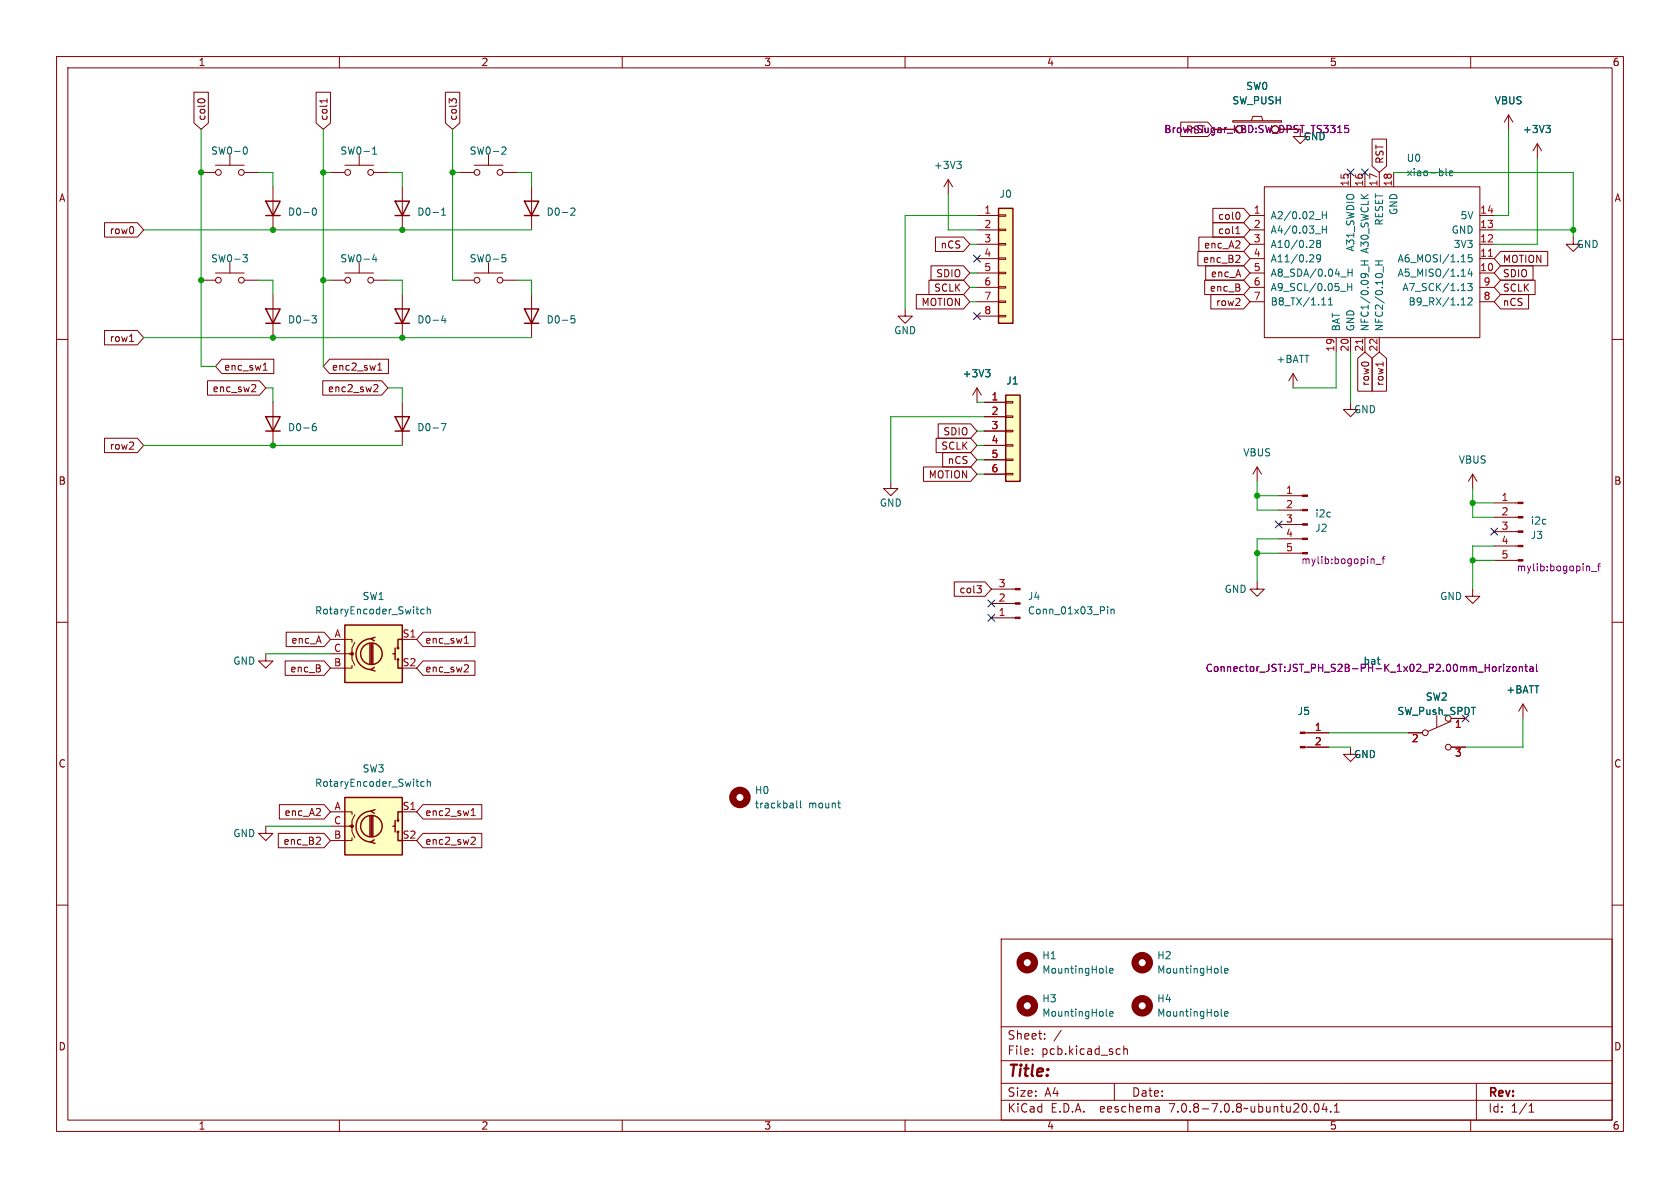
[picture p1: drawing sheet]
<svg xmlns="http://www.w3.org/2000/svg" width="297mm" height="210mm" viewBox="0 0 297 210" stroke-linecap="round" stroke-linejoin="round" font-family="sans-serif">
<g fill="none" stroke="#840000" stroke-width=".18">
<path d="M10 10h277v190h-277zM12 12h273v186h-273zM34.3 16.3h2.5v5.4l-1.2 1.2-1.3-1.2zM35 17.6l.4-.1 .8 .1M55.9 16.3h2.5v5.4l-1.3 1.2-1.2-1.2zM57.8 17.5v.7M57.8 17.8h-1.2l.1 .1M60 10v2M78.7 16.3h2.6v5.4l-1.3 1.2-1.3-1.2zM79.9 17.9l-.5-.4v.7M79.9 17.7l.2-.2h.3l.3 .2M110 10v2"/>
<path d="M160 10v2M210 10v2M260 10v2M18.5 39.4h5.8l1.1 1.2-1.1 1.3h-5.8zM35.6 30.5h2.5M38.1 29.2h5.1M40.6 27.4v1.8M43.2 30.5h2.5M48.3 33v7.6M58.4 30.5h2.6M61 29.2h5M63.5 27.4v1.8"/>
<path d="M66 30.5h2.6M71.1 33v7.6M81.3 30.5h2.5M83.8 29.2h5.1M86.4 27.4v1.8M88.9 30.5h2.5M94 33v7.6M167.6 31.8l-.7 1.2M167.6 31.8v2.5M167.6 31.8l.8 1.2M172.7 38.1h3.8M176.5 38h1.3v.2h-1.3z"/>
<path d="M208.7 21.6h4.8l1.1 1.3-1.1 1.2h-4.8zM214.4 39.4h5.5l1.1 1.2-1.1 1.3h-5.5zM214.4 36.8h5.5l1.1 1.3-1.1 1.3h-5.5zM214.6 22.9h3.8M217.9 21.3h8.7v.3h-8.7zM219 37.6l.2 .4-.2 .7M221 38.1h2.5M221.2 21.3l.3-.7h1.5l.3 .7M223.5 33h38.1v26.7h-38.1zM226.1 22.9h3.8v1.2h1.2l-1.2 1.3-1.3-1.3h1.3M238.8 30.5v2.5M241.3 30.5v2.5"/>
<path d="M242.6 24.6h2.5v4.8l-1.3 1.1-1.2-1.1zM243.8 30.5v2.5M246.4 30.5v2.5M261.6 38.1h2.6M266.7 20.3l-.8 1.3M266.7 20.3v2.6M266.7 20.3l.8 1.3M271.8 25.4l-.8 1.3M271.8 25.4v2.5M271.8 25.4l.7 1.3M10 60h2M18.5 58.4h5.8l1.1 1.3-1.1 1.3h-5.8z"/>
<path d="M35.6 49.5h2.5M38.1 48.3h5.1M40.6 46.5v1.8M43.2 49.5h2.5M48.3 52.1v7.6M58.4 49.5h2.6M61 48.3h5M63.5 46.5v1.8M66 49.5h2.6M71.1 52.1v7.6M81.3 49.5h2.5M83.8 48.3h5.1"/>
<path d="M86.4 46.5v1.8M88.9 49.5h2.5M94 52.1v7.6M160 54.6v1.3h1.3l-1.3 1.3-1.3-1.3h1.3M162 52.1h8.3l1.1 1.2-1.1 1.3h-8.3zM164.2 49.5h6.1l1.1 1.3-1.1 1.3h-6.1zM164.6 47h5.7l1.1 1.3-1.1 1.2h-5.7zM165.4 41.9h4.9l1.1 1.3-1.1 1.3h-4.9zM172.7 48.3h3.8M172.7 40.6h3.8M172.7 43.2h3.8M172.7 45.7h3.8"/>
<path d="M172.7 50.8h3.8M172.7 53.3h3.8M172.7 55.9h3.8M176.5 55.8h1.3v.2h-1.3zM176.5 53.2h1.3v.3h-1.3zM176.5 50.7h1.3v.2h-1.3zM176.5 48.1h1.3v.3h-1.3zM176.5 45.6h1.3v.2h-1.3zM176.5 43.1h1.3v.2h-1.3zM176.5 40.5h1.3v.3h-1.3zM211.8 44.4h8.1l1.1 1.3-1.1 1.3h-8.1zM211.9 41.9h8l1.1 1.3-1.1 1.3h-8z"/>
<path d="M213 49.5h6.9l1.1 1.3-1.1 1.3h-6.9zM213.2 47h6.7l1.1 1.3-1.1 1.2h-6.7zM214.1 52.1h5.8l1.1 1.2-1.1 1.3h-5.8zM218.5 41.3h.7M218.7 40.2l.1-.2v1.3M219.1 45.2l.1 .2-.1 .3-.7 .7h.8M221 48.3h2.5M221 40.6h2.5M221 43.2h2.5M221 45.7h2.5M221 50.8h2.5M221 53.3h2.5"/>
<path d="M236.2 59.7v2.5M238.8 59.7v2.5M241.3 59.7v2.5M243.8 59.7v2.5M261.6 48.3h2.6M261.6 40.6h2.6M261.6 43.2h2.6M261.6 45.7h2.6M261.6 50.8h2.6M261.6 53.3h2.6M265.3 49.5h6.1v2.6h-6.1l-1.1-1.3zM265.3 52.1h4.9v2.5h-4.9l-1.1-1.3z"/>
<path d="M265.3 47h5.7v2.5h-5.7l-1.1-1.2zM265.3 44.4h8.3v2.6h-8.3l-1.1-1.3zM278.1 41.9v1.3h1.3l-1.3 1.3-1.2-1.3h1.2M285 60h2M18.5 77.5h5.8l1.1 1.2-1.1 1.3h-5.8zM22.9 60.4h.7M36.7 67.3h9.2l1.1 1.3-1.1 1.3h-9.2zM39.2 63.5h9.2v2.5h-9.2l-1.1-1.2zM45 68l.2 .2v.3l-.8 .8h.8M46.5 65.4h.7M46.8 64.4l.1-.2v1.2M48.3 71.1v7.6"/>
<path d="M57.1 67.3h10.4l1.1 1.3-1.1 1.3h-10.4zM58.3 63.5h10.4v2.5h-10.4l-1.2-1.2zM66.3 68h.4l.1 .3-.8 1h.8M66.8 65.4h.7M66.8 64.5l.3-.3v1.2M71.1 71.1v7.6M165.5 77.5h6.1l1.1 1.2-1.1 1.3h-6.1zM165.9 74.9h5.7l1.1 1.3-1.1 1.3h-5.7zM172.7 68.6l-.7 1.3M172.7 68.6v2.5M172.7 68.6l.8 1.3M174 71.1h3.8"/>
<path d="M174 73.7h3.8M174 76.2h3.8M174 78.7h3.8M177.8 78.6h1.3v.3h-1.3zM177.8 76.1h1.3v.2h-1.3zM177.8 73.5h1.3v.3h-1.3zM177.8 71h1.3v.2h-1.3zM228.6 66l-.8 1.3M228.6 66v2.6M228.6 66l.8 1.3M238.8 71.1v1.3h1.2l-1.2 1.3-1.3-1.3h1.3M240 63.3l1.3-1.1 1.3 1.1v5.9h-2.6z"/>
<path d="M242.6 63.3l1.2-1.1 1.3 1.1v5.9h-2.5zM244.5 64v.7M157.5 85.1v1.3h1.2l-1.2 1.2-1.3-1.2h1.3M163.3 82.5h8.3l1.1 1.3-1.1 1.3h-8.3zM166.6 80h5l1.1 1.3-1.1 1.3h-5zM174 81.3h3.8M174 83.8h3.8M177.8 83.7h1.3v.2h-1.3zM177.8 81.2h1.3v.2h-1.3zM222.2 82.6l-.7 1.2M222.2 82.6v2.5M222.2 82.6l.8 1.2"/>
<path d="M226.1 97.8h4.2M226.1 95.3h4.2M226.1 92.7h4.2M226.1 90.2h4.2M226.1 87.6h4.2M260.3 83.8l-.7 1.3M260.3 83.8v2.6M260.3 83.8l.8 1.3M264.2 99.1h4.2M264.2 96.5h4.2M264.2 94h4.2M264.2 91.4h4.2"/>
<path d="M264.2 88.9h4.2M10 110h2M47 115.6v1.2h1.3l-1.3 1.3-1.3-1.3h1.3M50.4 116.8h6.9l1.1 1.3-1.1 1.3h-6.9zM50.6 111.8h6.7l1.1 1.2-1.1 1.3h-6.7zM58.4 113h3.8v.5M58.4 115.6h3.8v1l.5 1M62.2 117.6v.5h-3.8M62.7 113.5l-.5 1.1v1h-.5M71.1 113h2.6M74.8 116.8h9.2v2.6h-9.2l-1.1-1.3zM74.8 111.8h9.2v2.5h-9.2l-1.1-1.3z"/>
<path d="M82.1 113.7h.7M82.3 112.6l.1-.2v1.3M82.6 117.5l.2 .3-.1 .3-.7 .7h.8M168.7 102.9h5.4l1.2 1.2-1.2 1.3h-5.4zM172.7 103.5h.8l-.4 .5M173.2 104l.3 .3v.3l-.3 .2M175.3 104.1h4.2M175.3 106.7h4.2M175.3 109.2h4.2M222.2 102.9v1.2h1.3l-1.3 1.3-1.2-1.3h1.2M260.3 104.1v1.3h1.3l-1.3 1.3-1.2-1.3h1.2M285 110h2"/>
<path d="M230.7 132.1h4.2M230.7 129.5h4.2M238.8 132.1v1.3h1.2l-1.2 1.2-1.3-1.2h1.3M248.9 129.5h2.6M254 126.5v2M256.5 132.1h2.6M256.5 127.5l-4 1.8M269.2 124.5l-.7 1.2M269.2 124.5v2.5M269.2 124.5l.8 1.2M10 160h2M47 146.1v1.2h1.3l-1.3 1.3-1.3-1.3h1.3"/>
<path d="M49.2 147.3h8.1l1.1 1.3-1.1 1.3h-8.1zM49.4 142.2h7.9l1.1 1.3-1.1 1.3h-7.9zM56.5 148.1l.1 .1v.3l-.7 .8h.7M58.4 143.5h3.8v.5M58.4 146.1h3.8v1l.5 1M62.2 148.1v.5h-3.8M62.7 144l-.5 1v1.1h-.5M71.1 143.5h2.6M74.8 147.3h10.4v2.6h-10.4l-1.1-1.3zM74.8 142.2h10.4v2.6h-10.4l-1.1-1.3zM83.3 144.2h.7M83.3 143.3l.4-.4v1.3"/>
<path d="M83.5 148l.4 .1 .1 .3-.8 .9h.8M285 160h2M177 166h108v32h-108zM60 198v2M110 198v2M160 198v2M177 194.5h108M177 191.5h108M177 187.5h108M177 181.5h108M182.5 186.3v.1M182.5 185.5v.1"/>
<path d="M184.7 183.6v.1M184.7 182.8v.1M187.6 182.1l-1.3 2M197 191.5v3M197.9 185.4l.1 .1M198 186.3l-.1 .1M198.7 184.9v1.5M198.7 185.5l.2-.1 .3 .1 .1 .9M204.9 195.7l.1 .9M205 196.5l-.2 .1M205 196h-.2M210 198v2"/>
<path d="M232.5 195.2l.2-.1a.81 .81 0 0 1 .6 .6 .81 .81 0 0 1-.3 .8l-.2 .1a.81 .81 0 0 1-.3-1.4zM234.1 195l-.4 1.1h1M234.5 195.6v1M235.2 196.5v.1M235.9 196.6h.8M235.9 195.5l.4-.4v1.5M260 198v2M261 191.5v6.5M270.3 196.6h.9M270.3 195.5l.4-.4v1.5"/>
<circle cx="38.6" cy="30.5" r=".51"/>
<circle cx="42.7" cy="30.5" r=".51"/>
<circle cx="61.5" cy="30.5" r=".51"/>
<circle cx="65.5" cy="30.5" r=".51"/>
<circle cx="84.3" cy="30.5" r=".51"/>
<circle cx="88.4" cy="30.5" r=".51"/>
<circle cx="38.6" cy="49.5" r=".51"/>
<circle cx="42.7" cy="49.5" r=".51"/>
<circle cx="61.5" cy="49.5" r=".51"/>
<circle cx="65.5" cy="49.5" r=".51"/>
<circle cx="84.3" cy="49.5" r=".51"/>
<circle cx="88.4" cy="49.5" r=".51"/>
<circle cx="252" cy="129.5" r=".51"/>
<circle cx="256" cy="127" r=".51"/>
<circle cx="256" cy="132.1" r=".51"/>
</g>
<g fill="none" stroke="#840000" stroke-width=".25">
<path d="M47 35.6h2.5l-1.2 2.5zM47 38.1h2.5M69.8 35.6h2.6l-1.3 2.5zM69.8 38.1h2.6M92.7 35.6h2.5l-1.2 2.5zM92.7 38.1h2.5M176.5 36.8h2.6v20.4h-2.6zM47 54.6h2.5l-1.2 2.6zM47 57.2h2.5M69.8 54.6h2.6l-1.3 2.6zM69.8 57.2h2.6M92.7 54.6h2.5l-1.2 2.6z"/>
<path d="M92.7 57.2h2.5M47 73.7h2.5l-1.2 2.5zM47 76.2h2.5M69.8 73.7h2.6l-1.3 2.5zM69.8 76.2h2.6M177.8 69.9h2.5v15.2h-2.5zM61 110.5h10.1v10.2h-10.1zM65.4 113.8v3.5M65.7 112.9a2.73 2.73 0 0 0-2.8 2.7 2.73 2.73 0 0 0 2.8 2.8M65.7 113.8v3.5M65.9 113.8v3.5M66.2 118l-.7 .4 .8 .2"/>
<path d="M66.3 112.6l-.8 .3 .7 .4M69.5 115.6h.3M69.8 114.6v2M70.4 116.6v1.5h.7M71.1 113h-.7v1.6M61 141h10.1v10.1h-10.1zM65.4 144.3v3.5M65.7 143.4a2.73 2.73 0 0 0-2.8 2.7 2.73 2.73 0 0 0 2.8 2.7M65.7 144.3v3.5M65.9 144.3v3.5M66.2 148.5l-.7 .3 .8 .3M66.3 143.1l-.8 .3 .7 .4"/>
<path d="M69.5 146.1h.3M69.8 145v2.1M70.4 147.1v1.5h.7M71.1 143.5h-.7v1.5"/>
<circle cx="65.7" cy="115.6" r="1.9"/>
<circle cx="70.4" cy="114.6" r=".13"/>
<circle cx="70.4" cy="116.6" r=".13"/>
<circle cx="65.7" cy="146.1" r="1.9"/>
<circle cx="70.4" cy="147.1" r=".13"/>
<circle cx="70.4" cy="145" r=".13"/>
</g>
<g fill="none" stroke="#006464" stroke-width=".18">
<path d="M43.1 26.1l.2-.1a.68 .68 0 0 1 .4 .6 .68 .68 0 0 1-.4 .6l-.2-.1M55.3 36.9l.2-.1a.68 .68 0 0 1 .4 .6 .68 .68 0 0 1-.4 .6l-.2-.1-.1-.3zM65.9 26.3l.3-.3v1.2M65.9 27.2h.7M78.1 38h.7M78.1 37.1l.3-.3v1.2M88.8 26h.4l.2 .3-.7 .9h.7M100.9 36.9l.5-.1 .3 .3-.8 .9h.8M169.2 28.5h.7l-.4 .5M169.7 29l.2 .2v.3l-.2 .3M232.5 38.8h1M233.8 37.4v1.3"/>
<path d="M233.8 39.9v1.3M233.8 38h.7M234.5 37.4v1.3M234.5 39.9v1.3M255.6 29.8v1.1l.2 .2M256.2 30.6l.6-.1v-.2l-.4-.1-.2 .2 .1 .6h.5M273.3 22.2h.8l-.4 .5M273.8 22.7l.3 .2v.3l-.3 .2M42.9 45h.8l-.4 .5 .4 .1v.5l-.2 .2h-.4M55.1 55.8h.8l-.4 .5 .4 .1v.6l-.2 .1-.6-.1M66.2 45l-.3 .9h.7M66.5 45.5v.8"/>
<path d="M78.4 55.8l-.3 .9h.8M78.7 56.2v.9M88.8 45h.6M88.8 45.6l.4-.1 .2 .3-.1 .4h-.5M101.6 55.8h-.6l-.1 .6 .2-.1 .4 .1 .2 .2-.1 .4-.2 .1-.5-.1M232.1 45.1l.2 .2-.1 .3-.7 .7h.8M232.1 42.6l.2 .1-.1 .3-.7 .8h.8M232.5 41.3h1M233 43l-.3 .3 .1 .3 .2 .2 .3-.1 .2-.2v-.2l-.3-.3M233 43l-.3-.2 .3-.3h.2l.3 .2-.3 .3M233 43h.2M233.5 45.6l-.3 .2h-.3l-.2-.2 .2-.5 .3-.1 .2 .2a.84 .84 0 0 1-.3 1.1h-.2"/>
<path d="M233.6 53.9h.8M233.8 40.6h.7M234.9 53.9h.7M234.9 53l.3-.4v1.3M237 51.5h.9M237 49h1M238.2 50.1v1.3M238.2 50.7h.8M238.3 47.6v1.2M238.3 48.2h.7M239 50.1v1.3M239 47.6v1.2"/>
<path d="M240.6 46.8h1.3M240.6 46.1h1.3M241.2 46.1v.7M242 47.1v1M243.1 46.8h1.3M243.1 46.1h1.3M243.8 46.1v.7M244.5 47.1v1M258.3 53.9h.8M259.5 50.1h.8l-.5 .5 .4 .1v.6l-.2 .1-.5-.1M259.5 52.8l.5-.2 .3 .4-.8 .9h.8M259.8 47.5l-.3 .9h.8"/>
<path d="M260.1 48v.8M260.2 45h-.6l-.1 .6 .2-.1 .4 .1 .2 .2-.1 .4-.2 .1-.5-.1M55.8 74.9h-.4a.86 .86 0 0 0 0 1.2l.5-.1v-.4l-.2-.2h-.4l-.1 .2M78 74.9h.9l-.6 1.2M174.2 65.3h.8l-.4 .5M174.8 65.8l.2 .3v.3l-.2 .2M75 107.7h-.4l-.2 .2 .1 .6h.5M75.5 107.8l.2-.1h.3l.1 .8M75.5 107.3v1.2M195.8 107.3v.1M195.8 107.7v.8M196.4 107.7v.8"/>
<path d="M196.4 107.8l.2-.1h.3l.1 .8M75 138.2h-.4l-.2 .2 .1 .5h.5M75.5 137.7v1.3M75.5 138.3l.2-.1h.3l.1 .8M140.8 141.5v1.1l.2 .2M141.5 141.5v1.1l.2 .2M148.1 142h.5M148.3 142.8h.3M195.6 179.5l.2 .1M195.6 171.8l.2 .2M196.2 179.2l.6-.1-.1-.2-.3-.1-.2 .2v.6h.5M196.2 171.6l.6-.1-.1-.3h-.3l-.2 .2v.6h.5"/>
<path d="M215.9 179.5l.2 .1M215.9 171.8l.2 .2M216.5 179.2l.6-.1-.1-.2-.3-.1-.2 .2 .1 .6h.4M216.5 171.6l.6-.1-.1-.3h-.3l-.2 .2 .1 .6h.4"/>
</g>
<g fill="#ffffc2" stroke="#ffffc2" stroke-width=".18">
<path d="M176.5 36.8h2.6v20.4h-2.6z"/>
<path d="M177.8 69.9h2.5v15.2h-2.5z"/>
<path d="M61 110.5h10.1v10.2h-10.1z"/>
<path d="M61 141h10.1v10.1h-10.1z"/>
</g>
<path d="M240.9 60v.7M263.1 45.3h.8" fill="none" stroke="#a90000" stroke-width=".18"/>
<g fill="none" stroke="#840084" stroke-width=".18">
<path d="M236.5 23.4h.7M236.7 22.4l.2-.2v1.2M238.4 22.2h-.6l-.1 .6 .2-.1h.4l.1 .2v.4l-.2 .1-.5-.1M242.9 98.9v.7M243.2 99.8h1M244.3 98.8h.5M244.8 98.4l-.3 .2v1M282.9 99.6l-.3 .2v1.1M264.3 117.8l.2 .3v.3l-.2 .3M265 117.8v.9M265.4 117.8l-.4 .3M265.8 117.4v.1"/>
<path d="M265.8 117.8v.9M266.3 117.8h.7l-.7 .9h.7M267.5 117.9l.3-.1 .3 .3v.3l-.3 .3-.3-.1-.1-.2zM268.6 118l.2-.2 .3 .1v.8M268.6 117.8v.9M269.6 117.8h.5M269.8 117.4v1.1l.3 .2M270.5 117.9h.5v.8M271 118.1l-.4 .1-.2 .2 .2 .3 .4-.1M271.6 117.4v1.1l.2 .2M281 100.1v.8M281.3 101h1"/>
<path d="M282.4 100.1h.5"/>
</g>
<g fill="#840000" stroke="#840000" stroke-width=".18">
<path d="M268.4 98.9h.8v.3h-.8z"/>
<path d="M268.4 96.4h.8v.2h-.8z"/>
<path d="M268.4 93.9h.8v.2h-.8z"/>
<path d="M268.4 91.3h.8v.3h-.8z"/>
<path d="M268.4 88.8h.8v.2h-.8z"/>
<path d="M230.3 97.7h.8v.2h-.8z"/>
<path d="M230.3 95.1h.8v.3h-.8z"/>
<path d="M230.3 92.6h.8v.2h-.8z"/>
<path d="M230.3 90h.8v.3h-.8z"/>
<path d="M230.3 87.5h.8v.3h-.8z"/>
<path d="M179.5 104h.8v.3h-.8z"/>
<path d="M179.5 106.6h.8v.2h-.8z"/>
<path d="M179.5 109.1h.8v.2h-.8z"/>
<path d="M229.9 132h.8v.2h-.8z"/>
<path d="M229.9 129.4h.8v.3h-.8z"/>
<circle cx="62.2" cy="115.6" r=".25"/>
<circle cx="62.2" cy="146" r=".25"/>
</g>
<g fill="none" stroke="#840000" stroke-width="1.3">
<circle cx="130.8" cy="141" r="1.27"/>
<circle cx="181.6" cy="177.8" r="1.27"/>
<circle cx="181.6" cy="170.2" r="1.27"/>
<circle cx="201.9" cy="170.2" r="1.27"/>
<circle cx="201.9" cy="177.8" r="1.27"/>
</g>
<g fill="none" stroke="#009600" stroke-width=".18">
<path d="M35.6 22.9v41.9h2.5M45.7 30.5h2.6v2.5M57.1 30.5h1.3M57.1 22.9v41.9M68.6 30.5h2.5v2.5M80 22.9v26.6h1.3M80 30.5h1.3M91.4 30.5h2.6v2.5M167.6 34.3v6.3h5.1M172.7 38.1h-12.7v16.5M246.4 30.5h31.7v11.4M266.7 22.9v15.2h-2.5"/>
<path d="M271.8 27.9v15.3h-7.6M25.4 40.6h68.6M25.4 59.7h68.6M45.7 49.5h2.6v2.6M57.1 49.5h1.3M68.6 49.5h2.5v2.6M91.4 49.5h2.6v2.6M171.4 50.8h1.3M171.4 53.3h1.3M171.4 48.3h1.3M171.4 43.2h1.3M264.2 40.6h13.9"/>
<path d="M25.4 78.7h45.7M47 68.6h1.3v2.5M68.6 68.6h2.5v2.5M172.7 78.7h1.3M172.7 76.2h1.3M172.7 71.1h1.3M174 73.7h-16.5v11.4M236.2 62.2v6.4h-7.6M238.8 62.2v8.9M172.7 83.8h1.3M172.7 81.3h1.3M222.2 87.6h3.9"/>
<path d="M222.2 85.1v5.1h3.9M222.2 97.8h3.9M226.1 95.3h-3.9v7.6M260.3 86.4v5h3.9M260.3 88.9h3.9M260.3 99.1h3.9M264.2 96.5h-3.9v7.6M47 115.6h11.4M234.9 132.1h3.9M234.9 129.5h14M269.2 127v5.1h-10.1M47 146.1h11.4"/>
</g>
<g fill="none" stroke="#000084" stroke-width=".18">
<path d="M238.2 29.9l1.2 1.2M239.4 29.9l-1.2 1.2M240.7 29.9l1.2 1.2M241.9 29.9l-1.2 1.2M172.1 55.3l1.2 1.2M172.1 45.1l1.2 1.2M173.3 55.3l-1.2 1.2M173.3 45.1l-1.2 1.2M225.5 92.1l1.2 1.2M226.7 92.1l-1.2 1.2M263.6 93.4l1.2 1.2M264.8 93.4l-1.2 1.2"/>
<path d="M174.7 108.6l1.2 1.2M174.7 106.1l1.2 1.2M175.9 108.6l-1.2 1.2M175.9 106.1l-1.2 1.2M258.5 126.4l1.2 1.2M259.7 126.4l-1.2 1.2"/>
</g>
<g fill="#009600" stroke="#009600" stroke-width=".18">
<circle cx="222.2" cy="87.6" r=".46"/>
<circle cx="222.2" cy="97.8" r=".46"/>
<circle cx="57.1" cy="49.5" r=".46"/>
<circle cx="35.6" cy="49.5" r=".46"/>
<circle cx="48.3" cy="40.6" r=".46"/>
<circle cx="35.6" cy="30.5" r=".46"/>
<circle cx="278.1" cy="40.6" r=".46"/>
<circle cx="80" cy="30.5" r=".46"/>
<circle cx="71.1" cy="59.7" r=".46"/>
<circle cx="57.1" cy="30.5" r=".46"/>
<circle cx="71.1" cy="40.6" r=".46"/>
<circle cx="48.3" cy="59.7" r=".46"/>
<circle cx="48.3" cy="78.7" r=".46"/>
<circle cx="260.3" cy="99.1" r=".46"/>
<circle cx="260.3" cy="88.9" r=".46"/>
</g>
<text font-size="2.8" fill="#840000" x="178" y="190.9">Title:</text>
<g font-size="2.1" fill="#840000">
<text x="178" y="184">Sheet:</text>
<text x="178" y="186.7">File:</text>
<text x="184.1" y="186.7">pcb.kicad_sch</text>
<text x="178" y="196.9">KiCad</text>
<text x="178" y="194.1">Size:</text>
<text x="184.7" y="194.1">A4</text>
<text x="185.7" y="196.9">E.D.A.</text>
<text x="194.6" y="196.9">eeschema</text>
<text x="200" y="194.1">Date:</text>
<text x="207" y="196.9">7.0.8-7.0.8~ubuntu20.04.1</text>
<text x="263" y="194.3">Rev:</text>
<text x="263" y="196.9">Id:</text>
<text x="267.1" y="196.9">1/1</text>
</g>
<g font-size="1.8" fill="#840000">
<text x="35" y="11.9">1</text>
<text x="85" y="11.9">2</text>
<text x="135" y="11.9">3</text>
<text x="185" y="11.9">4</text>
<text x="235" y="11.9">5</text>
<text x="285" y="11.9">6</text>
<text x="36.5" y="21.4" transform="rotate(-90 36.5 21.4)">col0</text>
<text x="58.1" y="21.4" transform="rotate(-90 58.1 21.4)">col1</text>
<text x="81" y="21.4" transform="rotate(-90 81 21.4)">col3</text>
<text x="205.7" y="23.7">BrownSugar_KBD:SW_DPST_TS3315</text>
<text x="244.8" y="29.1" transform="rotate(-90 244.8 29.1)">RST</text>
<text x="10.3" y="35.9">A</text>
<text x="285.3" y="35.9">A</text>
<text x="19.3" y="41.6">row0</text>
<text x="215.2" y="41.6">col1</text>
<text x="215.2" y="39.1">col0</text>
<text x="166.2" y="44.1">nCS</text>
<text x="212.6" y="46.7">enc_B2</text>
<text x="212.8" y="44.1">enc_A2</text>
<text x="265.6" y="46.7">MOTION</text>
<text x="165" y="51.8">SCLK</text>
<text x="165.4" y="49.2">SDIO</text>
<text x="213.8" y="51.8">enc_B</text>
<text x="214" y="49.2">enc_A</text>
<text x="265.6" y="51.8">SCLK</text>
<text x="265.6" y="49.2">SDIO</text>
<text x="162.8" y="54.3">MOTION</text>
<text x="214.9" y="54.3">row2</text>
<text x="265.6" y="54.3">nCS</text>
<text x="19.3" y="60.6">row1</text>
<text x="39.5" y="65.7">enc_sw1</text>
<text x="58.6" y="65.7">enc2_sw1</text>
<text x="37.5" y="69.5">enc_sw2</text>
<text x="57.9" y="69.5">enc2_sw2</text>
<text x="242.3" y="68.3" transform="rotate(-90 242.3 68.3)">row0</text>
<text x="244.8" y="68.3" transform="rotate(-90 244.8 68.3)">row1</text>
<text x="166.7" y="77.2">SDIO</text>
<text x="19.3" y="79.7">row2</text>
<text x="166.3" y="79.7">SCLK</text>
<text x="167.5" y="82.2">nCS</text>
<text x="10.3" y="85.9">B</text>
<text x="164.1" y="84.8">MOTION</text>
<text x="285.3" y="85.9">B</text>
<text x="169.5" y="105.1">col3</text>
<text x="51.4" y="114">enc_A</text>
<text x="75.1" y="114">enc_sw1</text>
<text x="51.2" y="119.1">enc_B</text>
<text x="75.1" y="119.1">enc_sw2</text>
<text x="246.9" y="126.6">SW_Push_SPDT</text>
<text x="10.3" y="135.9">C</text>
<text x="285.3" y="135.9">C</text>
<text x="50" y="149.5">enc_B2</text>
<text x="50.2" y="144.5">enc_A2</text>
<text x="75.1" y="149.5">enc2_sw2</text>
<text x="75.1" y="144.5">enc2_sw1</text>
<text x="10.3" y="185.9">D</text>
<text x="285.3" y="185.9">D</text>
<text x="35" y="199.9">1</text>
<text x="85" y="199.9">2</text>
<text x="135" y="199.9">3</text>
<text x="185" y="199.9">4</text>
<text x="235" y="199.9">5</text>
<text x="285" y="199.9">6</text>
</g>
<g font-size="1.8" fill="#006464">
<text x="220.2" y="16.1">SW0</text>
<text x="217.8" y="18.6">SW_PUSH</text>
<text x="264.1" y="18.6">VBUS</text>
<text x="269.1" y="23.7">+3V3</text>
<text x="37.2" y="27.5">SW0-0</text>
<text x="60.1" y="27.5">SW0-1</text>
<text x="82.9" y="27.5">SW0-2</text>
<text x="230.4" y="25">GND</text>
<text x="248.6" y="28.8">U0</text>
<text x="165" y="30.1">+3V3</text>
<text x="176.6" y="35.2">J0</text>
<text x="248.6" y="31.3">xiao-ble</text>
<text x="50.8" y="38.3">D0-0</text>
<text x="73.7" y="38.3">D0-1</text>
<text x="96.5" y="38.3">D0-2</text>
<text x="224.5" y="39">A2/0.02_H</text>
<text x="224.5" y="41.5">A4/0.03_H</text>
<text x="244.7" y="40" transform="rotate(-90 244.7 40)">RESET</text>
<text x="247.2" y="38.1" transform="rotate(-90 247.2 38.1)">GND</text>
<text x="256.5" y="41.5">GND</text>
<text x="258.1" y="39">5V</text>
<text x="37.2" y="46.6">SW0-3</text>
<text x="60.1" y="46.6">SW0-4</text>
<text x="82.9" y="46.6">SW0-5</text>
<text x="224.5" y="44">A10/0.28</text>
<text x="224.5" y="46.6">A11/0.29</text>
<text x="239.6" y="44.6" transform="rotate(-90 239.6 44.6)">A31_SWDIO</text>
<text x="242.2" y="44.9" transform="rotate(-90 242.2 44.9)">A30_SWCLK</text>
<text x="247" y="46.6">A6_MOSI/1.15</text>
<text x="256.9" y="44">3V3</text>
<text x="278.6" y="44">GND</text>
<text x="224.5" y="49.1">A8_SDA/0.04_H</text>
<text x="224.5" y="51.7">A9_SCL/0.05_H</text>
<text x="247" y="49.1">A5_MISO/1.14</text>
<text x="247.8" y="51.7">A7_SCK/1.13</text>
<text x="50.8" y="57.4">D0-3</text>
<text x="73.7" y="57.4">D0-4</text>
<text x="96.5" y="57.4">D0-5</text>
<text x="158" y="59.3">GND</text>
<text x="224.5" y="54.2">B8_TX/1.11</text>
<text x="237.1" y="58.7" transform="rotate(-90 237.1 58.7)">BAT</text>
<text x="239.6" y="58.7" transform="rotate(-90 239.6 58.7)">GND</text>
<text x="242.2" y="58.7" transform="rotate(-90 242.2 58.7)">NFC1/0.09_H</text>
<text x="244.7" y="58.7" transform="rotate(-90 244.7 58.7)">NFC2/0.10_H</text>
<text x="248.9" y="54.2">B9_RX/1.12</text>
<text x="225.6" y="64.4">+BATT</text>
<text x="170.1" y="66.9">+3V3</text>
<text x="177.8" y="68.2">J1</text>
<text x="50.8" y="76.4">D0-6</text>
<text x="73.7" y="76.4">D0-7</text>
<text x="239.3" y="73.3">GND</text>
<text x="219.7" y="80.9">VBUS</text>
<text x="257.8" y="82.1">VBUS</text>
<text x="155.4" y="89.8">GND</text>
<text x="232.4" y="94.2">J2</text>
<text x="232.4" y="91.7">i2c</text>
<text x="270.5" y="95.5">J3</text>
<text x="270.5" y="92.9">i2c</text>
<text x="64" y="106.3">SW1</text>
<text x="181.6" y="106.3">J4</text>
<text x="216.4" y="105">GND</text>
<text x="254.5" y="106.3">GND</text>
<text x="55.6" y="108.8">RotaryEncoder_Switch</text>
<text x="181.6" y="108.8">Conn_01x03_Pin</text>
<text x="41.1" y="117.7">GND</text>
<text x="252" y="124.1">SW2</text>
<text x="266.2" y="122.8">+BATT</text>
<text x="229.3" y="126.6">J5</text>
<text x="64" y="136.8">SW3</text>
<text x="239.3" y="134.2">GND</text>
<text x="55.6" y="139.3">RotaryEncoder_Switch</text>
<text x="133.4" y="140.6">H0</text>
<text x="133.4" y="143.1">trackball</text>
<text x="142.9" y="143.1">mount</text>
<text x="41.1" y="148.2">GND</text>
<text x="184.2" y="169.8">H1</text>
<text x="184.2" y="172.3">MountingHole</text>
<text x="204.5" y="169.8">H2</text>
<text x="204.5" y="172.3">MountingHole</text>
<text x="184.2" y="177.4">H3</text>
<text x="184.2" y="179.9">MountingHole</text>
<text x="204.5" y="177.4">H4</text>
<text x="204.5" y="179.9">MountingHole</text>
</g>
<g font-size="1.8" fill="#840084">
<text x="209.6" y="23.8">RST</text>
<text x="230" y="99.9">mylib:bogopin_f</text>
<text x="268" y="101.2">mylib:bogopin_f</text>
<text x="213" y="119">Connector_JST:JST_PH_S2B-PH-K_1x02_P2.00mm_Horizontal</text>
<text x="241" y="117.7">bat</text>
</g>
<g font-size="1.8" fill="#a90000">
<text x="238.5" y="33.1" transform="rotate(-90 238.5 33.1)">15</text>
<text x="241" y="33.1" transform="rotate(-90 241 33.1)">16</text>
<text x="243.6" y="33.1" transform="rotate(-90 243.6 33.1)">17</text>
<text x="246.1" y="33.1" transform="rotate(-90 246.1 33.1)">18</text>
<text x="173.9" y="37.8">1</text>
<text x="173.9" y="40.4">2</text>
<text x="221.5" y="37.8">1</text>
<text x="221.5" y="40.4">2</text>
<text x="261.6" y="40.4">13</text>
<text x="261.6" y="37.8">14</text>
<text x="173.9" y="42.9">3</text>
<text x="173.9" y="45.5">4</text>
<text x="221.5" y="42.9">3</text>
<text x="221.5" y="45.5">4</text>
<text x="261.6" y="45.5">11</text>
<text x="261.6" y="42.9">12</text>
<text x="173.9" y="48">5</text>
<text x="173.9" y="50.5">6</text>
<text x="173.9" y="53.1">7</text>
<text x="221.5" y="48">5</text>
<text x="221.5" y="50.5">6</text>
<text x="221.5" y="53.1">7</text>
<text x="261.6" y="48">10</text>
<text x="262.2" y="53.1">8</text>
<text x="262.2" y="50.5">9</text>
<text x="173.9" y="55.6">8</text>
<text x="236" y="62.3" transform="rotate(-90 236 62.3)">19</text>
<text x="238.5" y="62.3" transform="rotate(-90 238.5 62.3)">20</text>
<text x="241" y="62.3" transform="rotate(-90 241 62.3)">21</text>
<text x="243.6" y="62.3" transform="rotate(-90 243.6 62.3)">22</text>
<text x="175.2" y="70.9">1</text>
<text x="175.2" y="73.4">2</text>
<text x="175.2" y="75.9">3</text>
<text x="175.2" y="78.5">4</text>
<text x="175.2" y="81">5</text>
<text x="175.2" y="83.6">6</text>
<text x="227.3" y="87.4">1</text>
<text x="227.3" y="89.9">2</text>
<text x="265.4" y="88.6">1</text>
<text x="227.3" y="92.5">3</text>
<text x="227.3" y="95">4</text>
<text x="265.4" y="91.2">2</text>
<text x="265.4" y="93.7">3</text>
<text x="227.3" y="97.5">5</text>
<text x="265.4" y="96.3">4</text>
<text x="265.4" y="98.8">5</text>
<text x="176.5" y="106.4">2</text>
<text x="176.5" y="103.9">3</text>
<text x="59" y="112.8">A</text>
<text x="71.1" y="112.8">S1</text>
<text x="176.5" y="109">1</text>
<text x="59" y="117.9">B</text>
<text x="59" y="115.3">C</text>
<text x="71.1" y="117.9">S2</text>
<text x="232.3" y="129.3">1</text>
<text x="232.3" y="131.8">2</text>
<text x="249.5" y="131.5">2</text>
<text x="257.1" y="129">1</text>
<text x="257.1" y="134.1">3</text>
<text x="59" y="143.3">A</text>
<text x="71.1" y="143.3">S1</text>
<text x="59" y="148.3">B</text>
<text x="59" y="145.8">C</text>
<text x="71.1" y="148.3">S2</text>
</g>
</svg>
